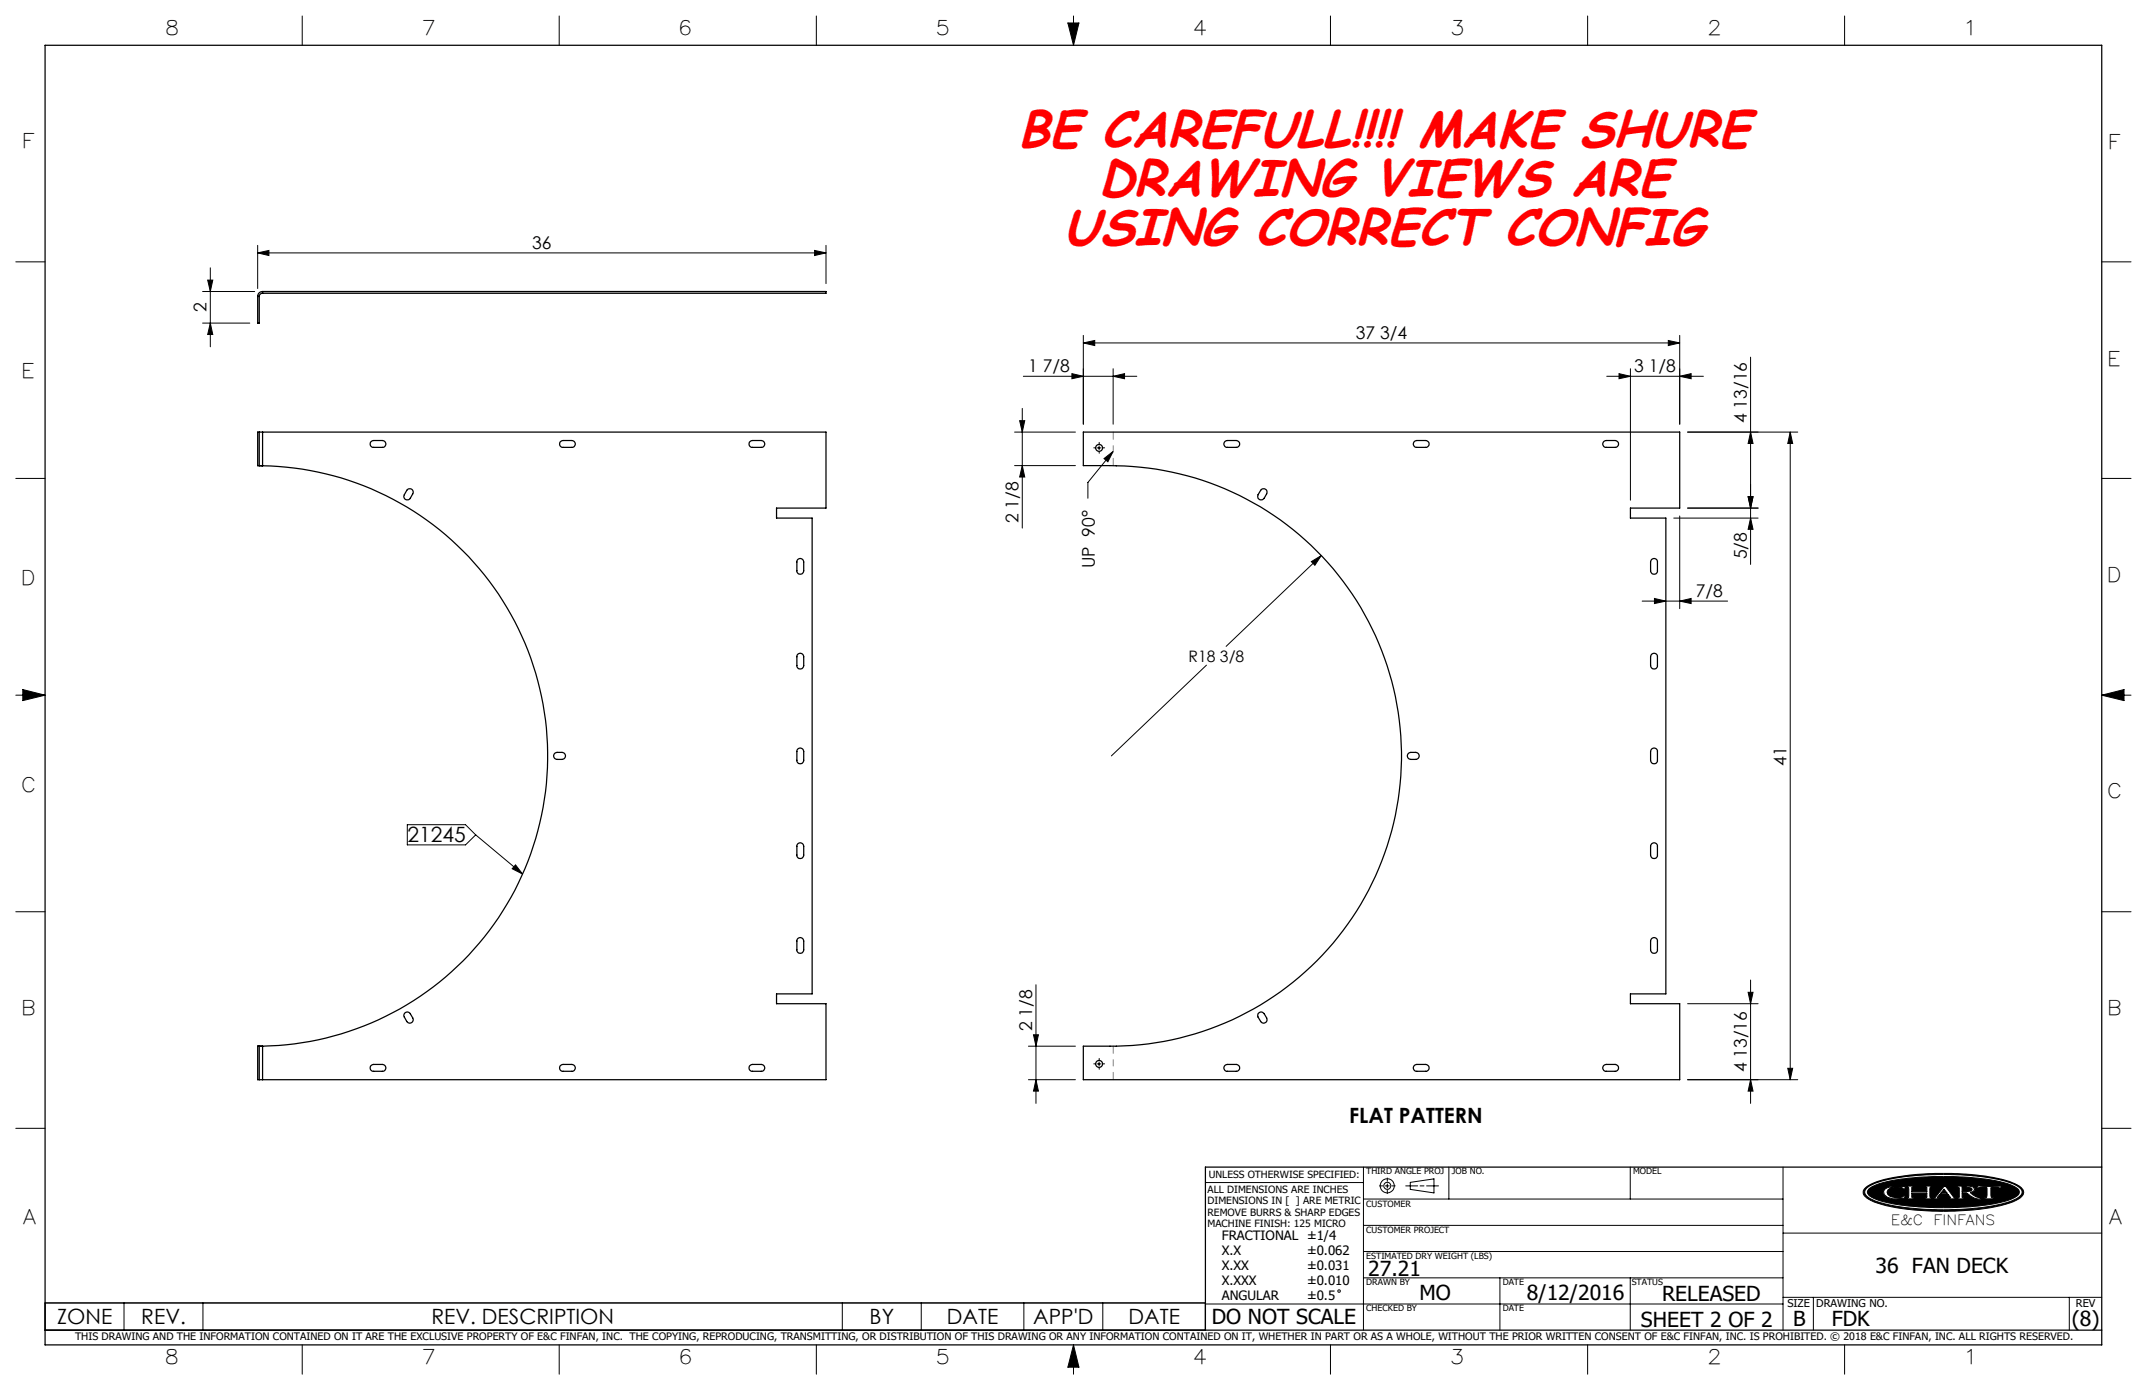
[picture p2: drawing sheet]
<svg xmlns="http://www.w3.org/2000/svg" width="432mm" height="279mm" viewBox="0 0 432 279" stroke-linecap="round" stroke-linejoin="round" font-family="sans-serif">
<g fill="none" stroke="#000" stroke-width=".2">
<path d="M60.8 3.2v5.9M112.5 3.2v5.9M164.2 3.2v5.9M214.8 4.6h2.2l-1.1 4.5zM215.9 3.2v5.9M267.6 3.2v5.9M319.3 3.2v5.9M371 3.2v5.9M3.2 52.6h5.9M40.7 58.6h10.5M41.8 56.3h1l-.5 2.3zM42.3 53.8v15.9"/>
<path d="M51.8 50.8l2.3-.5v1.1zM51.8 49.3v8.7M51.8 50.8h114.3M163.8 50.3l2.3 .5-2.3 .6zM166.1 49.3v7.7M422.7 52.6h5.9M40.7 64.9h9.5M42.3 64.9l.5 2.3h-1zM205.8 75.6h22.8M215.6 75.1l2.3 .5-2.3 .5zM217.9 68.9l2.3-.5v1.1zM217.9 67.4v17.9"/>
<path d="M217.9 68.9h119.9M223.9 75.6l2.3-.5v1zM223.9 74.1v11.2M323.1 75.6h19.5M325.6 75.1l2.3 .5-2.3 .5zM327.9 74.1v26.4M335.5 68.4l2.3 .5-2.3 .6zM337.8 67.4v17.9M337.8 75.6l2.3-.5v1zM352.1 71.8v41.7M3.2 96.2h5.9M204 86.9h12.3"/>
<path d="M204 93.6h12.3M205.1 84.6h1l-.5 2.3zM205.6 93.6l.5 2.3h-1zM205.6 82.1v24.1M220.7 90h.7M221.1 89.6v.8M222 92.2l1.9-1.5-1.1 2.1zM223.9 90.7l-5.1 6.3v3.2M339.4 86.9h22.2M351.6 99.8h1l-.5 2.3zM352.1 86.9l.5 2.2h-1zM360 86.9v130.1"/>
<path d="M360 86.9l.5 2.2h-.9zM422.7 96.2h5.9M263.7 112.9l2-1.2-1.3 1.9zM265.7 111.7l-19.1 18.2M336.6 104.1h17M337.8 103.7v18.6M339.4 102.1h14.2M352.1 104.1l.5 2.3h-1zM3.2 139.7h5.9M4.6 138.6l4.5 1.1-4.5 1.1zM242.6 133.7l-19.1 18.2M330.3 120.8h17.2"/>
<path d="M332.7 120.3l2.3 .5-2.3 .5zM337.8 120.8l2.3-.5v1zM422.7 139.7h5.9M422.7 139.7l4.5-1.1v2.2zM81.9 165.8h11.7l2.1 2-2.1 2h-11.7zM95.7 167.8l9.4 7.9M103.7 173.8l1.4 1.9-2.1-1.1zM3.2 183.3h5.9M208.4 197.9v23.9M351.6 199.5h1l-.5 2.3zM352.1 197v24.8M422.7 183.3h5.9"/>
<path d="M206.8 217h9.5M206.8 210.3h9.5M207.9 208h.9l-.4 2.3zM208.4 217l.4 2.3h-.9zM220.7 213.9h.7M221.1 213.5v.7M339.4 217h22.2M339.4 201.8h14.2M352.1 217l.5 2.3h-1zM359.6 214.7h.9l-.5 2.3zM3.2 226.8h5.9M242.4 237.7h31.8"/>
<path d="M274.2 234.6v32.8M277.4 238.4h.7M278.6 238.4h.8M279 236.8v.7M279 238v.8M279 239.3v.6M279.9 238.4h.7M282.7 238.4h2.4M283.6 237.7l4.8-.7v2.8l-4.8-.7zM285.6 238.4h.8M286.9 238.4h2.4M291.4 234.6v6.4"/>
<path d="M327.9 234.6v6.4M358.6 234.6v32.8M375.3 238.7a16.2 16.2 0 0 1 7.4-2.3 55.4 55.4 0 0 1 21.3 1.1l1.9 .8a1.36 1.36 0 0 1 1.1 1.1 1.36 1.36 0 0 1-.7 1.4 23 23 0 0 1-9.9 2.4l-.5 .1a53.3 53.3 0 0 1-18.2-1.4 4.1 4.1 0 0 1-3-2 1.17 1.17 0 0 1 .6-1.2zM375.4 238.9a12.3 12.3 0 0 1 6-2.1 59.4 59.4 0 0 1 22.1 .7 4.5 4.5 0 0 1 3.1 1.9 1.36 1.36 0 0 1-.9 1.5 27.8 27.8 0 0 1-10.4 2.1l-1.1 .1a48.8 48.8 0 0 1-17.3-1.8l-1.5-.9a.94 .94 0 0 1 0-1.5zM375.8 239a15.4 15.4 0 0 1 7.6-2.1l3.6-.3 3.3-.1a44.5 44.5 0 0 1 14.2 1.7l.8 .4a1.03 1.03 0 0 1 .8 1 1.03 1.03 0 0 1-.8 1 25.5 25.5 0 0 1-9.5 2l-5 .1a43.6 43.6 0 0 1-13.5-1.6l-1.3-.8a.79 .79 0 0 1-.2-1.3zM379 239.1a5 5 0 0 1 3.5-.6h.7l-.2 .6-.5-.4a3.4 3.4 0 0 0-2.8 .4l-.2 .5 .2 .5a3.1 3.1 0 0 0 2.8 .5l.4-.3h.3l-.2 .5-.7 .1a3.6 3.6 0 0 1-3.3-.8l-.2-.6zM383.5 238.4h1.6v.2l-.6 .1v.8h3v-.8l-.5-.1v-.2h1.5v.2l-.3 .1-.1 .4 .1 1.5v.1l.3 .1v.2h-1.5v-.2h.4l.1-.2v-.8h-3v.8l.1 .2h.5v.2h-1.6v-.2l.3-.1 .1-.1v-1.5v-.4l-.4-.1zM391 239l.6 .9h-1.3zM391 238.4h.3l1.7 2.3 .5 .1v.2h-1.6v-.2l.4-.1-.5-.6h-1.7l-.5 .7h.6v.2h-1.5v-.2l.5-.1zM393.6 238.4h2.3l.9 .2 .3 .4-.2 .5-.7 .2 1.2 .9 1.1 .2v.2a4.2 4.2 0 0 1-2.9-1.1l-1-.1v.9l.6 .1v.2h-1.6v-.2h.3l.2-.2v-1.8l-.5-.2zM394.6 238.6h.9l.9 .2 .2 .3-.2 .3-1.8 .1zM397.9 238.3l1 .2 3.7-.1-.3 .5h-.2l-.1-.2h-1.6l.1 1.9 .6 .2v.2h-2.2v-.2l.7-.2v-1.8l-1.6-.1-.2 .2h-.3z"/>
<path d="M402.1 238.9h.1M422.7 226.8h5.9M274.2 256.9h84.4M274.2 251.6h84.4M274.2 246.3h84.4M274.2 241h84.4M301.7 256.9v10.5M327.9 256.9v10.5M358.6 247.9h64.1M9.1 261.9h233.3v5.5h-233.3zM24.9 261.9v5.5M40.8 261.9v5.5"/>
<path d="M60.8 270.3v5.9M112.5 270.3v5.9M164.2 270.3v5.9M169.4 261.9v5.5M185.3 261.9v5.5M205.9 261.9v5.5M215.9 270.3v5.9M215.9 270.3l1.1 4.5h-2.2zM221.8 261.9v5.5M242.4 262.1h116.2M267.6 270.3v5.9M319.3 270.3v5.9"/>
<path d="M358.6 260.8h64.1M364.7 260.8v6.6M371 270.3v5.9M416.2 260.8v6.6"/>
<circle cx="279" cy="238.4" r=".71"/>
<circle cx="279" cy="238.4" r="1.41"/>
<circle cx="269.3" cy="259.5" r=".25"/>
</g>
<g fill="none" stroke="#000" stroke-width=".25">
<path d="M9.1 9.1h413.6v261.2h-413.6zM51.8 59.6v5.3h.3v-5.3M51.8 59.6h.3M52.8 58.9a.66 .66 0 0 0-.7 .7M52.8 58.6a.96 .96 0 0 0-1 1M52.8 58.6v.3M52.8 58.6h113.3v.3h-113.3M51.8 93.6h1M51.8 93.6h.3M52.1 93.6h.1M52.1 93.6h.7M52.1 86.9h.7"/>
<path d="M52.1 86.9h-.3v6.7M52.1 86.9v6.7M52.8 93.6a58.3 58.3 0 0 1 57.3 58.4 58.3 58.3 0 0 1-57.3 58.3M52.8 86.9h113.3v15.2h-9.9v2h7.1v95.7h-7.1v2h9.9v15.2h-113.3M52.8 86.9v6.7M74.6 88.8l.5-.3h1.8a.69 .69 0 0 1 .7 .7 .69 .69 0 0 1-.7 .7h-1.8a.67 .67 0 0 1-.6-.4 .67 .67 0 0 1 .1-.7zM81.9 98.4a.7 .7 0 0 1 .9 0 .7 .7 0 0 1 .2 .9l-.5 .9a.7 .7 0 0 1-.9 .2 .7 .7 0 0 1-.3-1zM112.6 88.9l.6-.4h1.8a.69 .69 0 0 1 .7 .7 .69 .69 0 0 1-.7 .7h-1.8a.69 .69 0 0 1-.6-1zM150.8 88.8l.5-.3h1.8a.69 .69 0 0 1 .7 .7 .69 .69 0 0 1-.7 .7h-1.8a.67 .67 0 0 1-.6-.4 .67 .67 0 0 1 .1-.7zM217.9 86.9h119.9v15.2h-9.9v2h7.1v95.7h-7.1v2h9.9v15.2h-119.9v-6.7a98.6 98.6 0 0 0 11.4-.3 58.4 58.4 0 0 0 52.5-61.1 58.4 58.4 0 0 0-58.6-55.3h-5.3zM246.3 88.8l.5-.3h1.8a.69 .69 0 0 1 .7 .7 .69 .69 0 0 1-.7 .7h-1.8a.69 .69 0 0 1-.6-.4 .69 .69 0 0 1 .1-.7zM253.6 98.4a.7 .7 0 0 1 1 0 .7 .7 0 0 1 .1 .9l-.5 .9a.71 .71 0 0 1-.9 .2 .71 .71 0 0 1-.3-1z"/>
<path d="M284.4 88.8l.5-.3h1.8a.69 .69 0 0 1 .7 .7 .69 .69 0 0 1-.7 .7h-1.8a.69 .69 0 0 1-.6-.4 .69 .69 0 0 1 .1-.7zM322.5 88.8l.5-.3h1.8a.69 .69 0 0 1 .7 .7 .69 .69 0 0 1-.7 .7h-1.8a.69 .69 0 0 1-.6-.4 .69 .69 0 0 1 .1-.7zM160.4 112.5a.71 .71 0 0 1 .8-.2 .71 .71 0 0 1 .4 .7v1.7a.69 .69 0 0 1-.6 .7 .69 .69 0 0 1-.7-.7v-1.9zM332.2 112.5a.68 .68 0 0 1 .7-.2 .68 .68 0 0 1 .4 .7v1.7a.69 .69 0 0 1-.6 .7 .69 .69 0 0 1-.7-.7v-1.7zM160.4 131.5a.71 .71 0 0 1 .8-.1 .71 .71 0 0 1 .4 .6v1.8a.69 .69 0 0 1-.6 .7 .69 .69 0 0 1-.7-.7v-2zM332.2 131.5a.68 .68 0 0 1 .7-.1 .68 .68 0 0 1 .4 .6v1.8a.69 .69 0 0 1-.6 .7 .69 .69 0 0 1-.7-.7v-1.8zM111.5 151.4l.5-.2h1a.71 .71 0 0 1 .7 .7 .71 .71 0 0 1-.7 .7h-1a.71 .71 0 0 1-.6-.4 .71 .71 0 0 1 .1-.8zM160.4 150.6a.71 .71 0 0 1 .8-.2 .71 .71 0 0 1 .4 .7v1.7a.69 .69 0 0 1-.6 .7 .69 .69 0 0 1-.7-.7v-1.9zM283.2 151.4l.5-.2h1a.71 .71 0 0 1 .7 .7 .71 .71 0 0 1-.7 .7h-1a.71 .71 0 0 1-.6-.4 .71 .71 0 0 1 .1-.8zM332.2 150.6a.68 .68 0 0 1 .7-.2 .68 .68 0 0 1 .4 .7v1.7a.69 .69 0 0 1-.6 .7 .69 .69 0 0 1-.7-.7v-1.7zM160.4 169.6a.71 .71 0 0 1 .8-.1 .71 .71 0 0 1 .4 .6v1.8a.69 .69 0 0 1-.6 .7 .69 .69 0 0 1-.7-.7v-2zM332.2 169.6a.68 .68 0 0 1 .7-.1 .68 .68 0 0 1 .4 .6v1.8a.69 .69 0 0 1-.6 .7 .69 .69 0 0 1-.7-.7v-1.8z"/>
<path d="M160.4 188.7a.71 .71 0 0 1 .8-.2 .71 .71 0 0 1 .4 .7v1.7a.69 .69 0 0 1-.6 .7 .69 .69 0 0 1-.7-.7v-1.9zM332.2 188.7a.68 .68 0 0 1 .7-.2 .68 .68 0 0 1 .4 .7v1.7a.69 .69 0 0 1-.6 .7 .69 .69 0 0 1-.7-.7v-1.7zM51.8 210.3h1M51.8 210.3v6.7h.3M51.8 210.3h.3M52.1 210.3h.7M52.1 217h.7M52.1 210.3v6.7M52.8 210.3v6.7M74.6 214.2l.5-.2h1.8a.69 .69 0 0 1 .7 .6 .69 .69 0 0 1-.7 .7h-1.8a.67 .67 0 0 1-.6-.4 .67 .67 0 0 1 .1-.7zM81.4 203.6l.5-.2 .4 .1 .7 1.1a.7 .7 0 0 1-.2 1 .7 .7 0 0 1-1-.3l-.6-1zM112.7 214.2l.5-.2h1.8a.69 .69 0 0 1 .7 .6 .69 .69 0 0 1-.7 .7h-1.8a.67 .67 0 0 1-.6-.4 .67 .67 0 0 1 .1-.7z"/>
<path d="M150.8 214.2l.5-.2h1.8a.69 .69 0 0 1 .7 .6 .69 .69 0 0 1-.7 .7h-1.8a.67 .67 0 0 1-.6-.4 .67 .67 0 0 1 .1-.7zM246.3 214.2l.5-.2h1.8a.69 .69 0 0 1 .7 .6 .69 .69 0 0 1-.7 .7h-1.8a.69 .69 0 0 1-.6-.4 .69 .69 0 0 1 .1-.7zM253 203.8a.72 .72 0 0 1 1.2 0l.5 .8a.7 .7 0 0 1-.2 .9 .7 .7 0 0 1-1-.2l-.5-.9zM284.4 214.2l.5-.2h1.8a.69 .69 0 0 1 .7 .6 .69 .69 0 0 1-.7 .7h-1.8a.69 .69 0 0 1-.6-.4 .69 .69 0 0 1 .1-.7zM322.5 214.2l.5-.2h1.8a.69 .69 0 0 1 .7 .6 .69 .69 0 0 1-.7 .7h-1.8a.69 .69 0 0 1-.6-.4 .69 .69 0 0 1 .1-.7zM422.7 234.6h-180.3v32.8M9.1 267.4h413.6"/>
<circle cx="221" cy="90" r=".7"/>
<circle cx="221" cy="213.9" r=".7"/>
</g>
<g fill="#000">
<path d="M383.5 238.4v.2h.3l.1 .2v1.8l-.1 .1-.3 .1v.2h1.6v-.2h-.5l-.1-.2v-.8h3v.9l-.5 .1v.2h1.5v-.2l-.3-.1-.1-.2v-1.6l.1-.3h.3v-.2h-1.5v.2l.5 .1v.8h-3v-.8l.6-.1v-.2zM391 238.4l-1.8 2.3-.5 .1v.2h1.5v-.2h-.6l.5-.7h1.7l.5 .6-.4 .1v.2h1.6v-.2l-.5-.1-1.7-2.3zM393.6 238.4v.2l.5 .2v1.8l-.2 .2h-.3v.2h1.6v-.2l-.6-.1v-.9l1 .1a3.7 3.7 0 0 0 2.9 1.1v-.2a3.4 3.4 0 0 1-2.3-1.1 .68 .68 0 0 0 .8-.2 .68 .68 0 0 0 0-.8l-.7-.3zM397.9 238.3l-.4 .6h.3l.2-.2 1.6 .1v1.8l-.2 .2h-.5v.2h2.2v-.2h-.5l-.2-.3v-1.7l1.6-.1 .1 .2h.2l.3-.5-4 .1zM375.8 239a13.3 13.3 0 0 1 6.5-2l2.7-.3 3.8-.2 7.5 .2a24.3 24.3 0 0 1 9.1 2 1.01 1.01 0 0 1 .7 .9 1.01 1.01 0 0 1-.7 1 21.9 21.9 0 0 1-8.6 1.9l-3.9 .2h-4.1l-3.8-.2a21.2 21.2 0 0 1-8.8-2l-.4-.3-.2-.5zM379.1 239a1.04 1.04 0 0 0 .7 1.7 7 7 0 0 0 3.2 .1l.2-.5h-.3l-.5 .4a2.56 2.56 0 0 1-2.8-.8 1.28 1.28 0 0 1 1.4-1.3h.2a1.49 1.49 0 0 1 1.4 .2l.4 .3 .2-.6h-.6a4.7 4.7 0 0 0-3.5 .5zM375.3 238.7a17.5 17.5 0 0 1 7.8-2.4l5.1-.4h4.8a34.5 34.5 0 0 1 12.5 2.2l.4 .2a1.36 1.36 0 0 1 .9 2 9.1 9.1 0 0 1-5.1 2.2l-.4 .1a58.1 58.1 0 0 1-23.1-.6 5.6 5.6 0 0 1-3.4-1.9v-.8zM375.3 238.9a1.14 1.14 0 0 0 .6 1.9 24 24 0 0 0 9.3 2.1l4.6 .3 3.7-.1a33.7 33.7 0 0 0 11.9-2.1l.4-.2a1.19 1.19 0 0 0 .9-1.2 1.19 1.19 0 0 0-.9-1.1 21.6 21.6 0 0 0-8.8-2.1l-5.1-.3-4.7 .1a30.2 30.2 0 0 0-11.1 2.1z" fill-rule="evenodd"/>
<path d="M215.9 270.3l-1.1 4.5h2.2zM214.8 4.6h2.2l-1.1 4.5zM4.6 138.6l4.5 1.1-4.5 1.1zM422.7 139.7l4.5-1.1v2.2zM391 239l-.7 .9h1.3zM394.6 238.6v.9l1.7-.1a.38 .38 0 0 0 .3-.4 .38 .38 0 0 0-.5-.3z" fill-rule="evenodd"/>
</g>
<path d="M220.3 90h-.3M221.1 89.2v-.3M221.1 90.8v.3M221.9 90h.3M220.3 213.8h-.3M221.1 213v-.3M221.1 214.6v.3M221.9 213.8h.3" fill="none" stroke="#000" stroke-width=".2" stroke-dasharray="15.2 1.3 1.3 1.3"/>
<path d="M223.9 86.8v6.8M223.9 210.3v6.7" fill="none" stroke="#808080" stroke-width=".2" stroke-dasharray="15.2 1.3 1.3 1.3" stroke-dashoffset="13.8"/>
<g fill="#000">
<path d="M222 92.2l1.9-1.5-1.1 2.1zM263.7 112.9l2-1.2-1.3 1.9zM103.7 173.8l1.4 1.9-2.1-1.1z"/>
<path d="M163.8 50.3l2.3 .5-2.3 .6zM51.8 50.8l2.3-.5v1.1z"/>
<path d="M42.3 64.9l.5 2.3h-1zM41.8 56.3h1l-.5 2.3z"/>
<path d="M217.9 68.9l2.3-.5v1.1zM335.5 68.4l2.3 .5-2.3 .6z"/>
<path d="M223.9 75.6l2.3-.5v1zM215.6 75.1l2.3 .5-2.3 .5zM337.8 75.6l2.3-.5v1zM325.6 75.1l2.3 .5-2.3 .5zM337.8 120.8l2.3-.5v1zM332.7 120.3l2.3 .5-2.3 .5z"/>
<path d="M351.6 99.8h1l-.5 2.3zM352.1 86.9l.5 2.2h-1zM352.1 217l.5 2.3h-1zM351.6 199.5h1l-.5 2.3zM205.6 93.6l.5 2.3h-1zM205.1 84.6h1l-.5 2.3zM208.4 217l.4 2.3h-.9zM207.9 208h.9l-.4 2.3z"/>
<path d="M351.6 99.8h1l-.5 2.3zM352.1 104.1l.5 2.3h-1zM360 86.9l.5 2.2h-.9zM359.6 214.7h.9l-.5 2.3z"/>
</g>
<g font-size="10.2" fill="#f00">
<text x="204.8" y="29.5">BE CAREFULL!!!! MAKE SHURE</text>
<text x="220.9" y="39.4">DRAWING VIEWS ARE</text>
<text x="213.9" y="49.3">USING CORRECT CONFIG</text>
</g>
<g font-size="4.2">
<text x="82" y="169.3">21245</text>
<text x="271.3" y="225.8">FLAT PATTERN</text>
<text x="275.2" y="256.5">27.21</text>
<text x="377.2" y="255.9">36 FAN DECK</text>
<text x="285.5" y="261.4">MO</text>
<text x="307.1" y="261.3">8/12/2016</text>
<text x="334.3" y="261.6">RELEASED</text>
<text x="11.5" y="266.2">ZONE</text>
<text x="28.4" y="266.2">REV.</text>
<text x="86.8" y="266.2">REV. DESCRIPTION</text>
<text x="174.9" y="266.2">BY</text>
<text x="190.4" y="266.2">DATE</text>
<text x="207.8" y="266.2">APP'D</text>
<text x="227" y="266.2">DATE</text>
<text x="243.7" y="266.1">DO NOT SCALE</text>
<text x="330" y="266.7">SHEET 2 OF 2</text>
<text x="360.6" y="266.5">B</text>
<text x="368.4" y="266.6">FDK</text>
<text x="416.7" y="266.5">(8)</text>
</g>
<g font-size="4">
<text x="33.6" y="7.1">8</text>
<text x="85.2" y="7.1">7</text>
<text x="137" y="7.1">6</text>
<text x="188.6" y="7.1">5</text>
<text x="240.3" y="7.1">4</text>
<text x="292.1" y="7.1">3</text>
<text x="343.8" y="7.1">2</text>
<text x="395.7" y="7.1">1</text>
<text x="4.9" y="29.8">F</text>
<text x="424.5" y="29.9">F</text>
<text x="4.8" y="76">E</text>
<text x="424.3" y="73.5">E</text>
<text x="4.7" y="117.7">D</text>
<text x="424.2" y="116.9">D</text>
<text x="4.7" y="159.3">C</text>
<text x="424.2" y="160.4">C</text>
<text x="4.8" y="204">B</text>
<text x="424.3" y="204">B</text>
<text x="4.8" y="246.1">A</text>
<text x="424.3" y="246">A</text>
<text x="33.6" y="274.3">8</text>
<text x="85.2" y="274.3">7</text>
<text x="137" y="274.3">6</text>
<text x="188.6" y="274.3">5</text>
<text x="240.3" y="274.3">4</text>
<text x="292.1" y="274.3">3</text>
<text x="343.8" y="274.3">2</text>
<text x="395.8" y="274.3">1</text>
</g>
<g font-size="3.5">
<text x="107" y="50.1">36</text>
<text x="41.5" y="62.7" transform="rotate(-90 41.5 62.7)">2</text>
<text x="272.7" y="68.2">37 3/4</text>
<text x="206.8" y="74.8">1 7/8</text>
<text x="328.7" y="74.8">3 1/8</text>
<text x="351.3" y="85" transform="rotate(-90 351.3 85)">4 13/16</text>
<text x="204.8" y="105.2" transform="rotate(-90 204.8 105.2)">2 1/8</text>
<text x="351.3" y="112.4" transform="rotate(-90 351.3 112.4)">5/8</text>
<text x="220.2" y="114.2" transform="rotate(-90 220.2 114.2)">UP 90°</text>
<text x="341" y="120">7/8</text>
<text x="359.3" y="153.9" transform="rotate(-90 359.3 153.9)">41</text>
<text x="207.6" y="207.3" transform="rotate(-90 207.6 207.3)">2 1/8</text>
<text x="351.3" y="215.5" transform="rotate(-90 351.3 215.5)">4 13/16</text>
</g>
<text font-size="3.2" x="239" y="133">R18 3/8</text>
<g font-size="2.8">
<text x="380.3" y="246.2">E&amp;C</text>
<text x="388.9" y="246.2">FINFANS</text>
</g>
<g font-size="2.6">
<text x="245.7" y="249.3">FRACTIONAL ±1/4</text>
<text x="245.7" y="252.3">X.X</text>
<text x="245.7" y="255.3">X.XX</text>
<text x="262.9" y="252.3">±0.062</text>
<text x="262.9" y="255.3">±0.031</text>
<text x="245.7" y="258.3">X.XXX</text>
<text x="245.7" y="261.3">ANGULAR</text>
<text x="262.9" y="258.3">±0.010</text>
<text x="262.9" y="261.3">±0.5</text>
</g>
<g font-size="2.2">
<text x="359.5" y="262.8">SIZE</text>
<text x="365.3" y="262.7">DRAWING NO.</text>
<text x="417.5" y="262.8">REV</text>
</g>
<text font-size="2.1" x="15.1" y="269.4">THIS DRAWING AND THE INFORMATION CONTAINED ON IT ARE THE EXCLUSIVE PROPERTY OF E&amp;C FINFAN, INC. THE COPYING, REPRODUCING, TRANSMITTING, OR DISTRIBUTION OF THIS DRAWING OR ANY INFORMATION CONTAINED ON IT, WHETHER IN PART OR AS A WHOLE, WITHOUT THE PRIOR WRITTEN CONSENT OF E&amp;C FINFAN, INC. IS PROHIBITED. © 2018 E&amp;C FINFAN, INC. ALL RIGHTS RESERVED.</text>
<g font-size="2">
<text x="242.9" y="239.8">ALL DIMENSIONS ARE INCHES</text>
<text x="243.1" y="236.8">UNLESS OTHERWISE SPECIFIED:</text>
<text x="242.9" y="242.1">DIMENSIONS IN [ ] ARE METRIC</text>
<text x="242.9" y="244.4">REMOVE BURRS &amp; SHARP EDGES</text>
<text x="242.9" y="246.7">MACHINE FINISH: 125 MICRO</text>
</g>
<g font-size="1.7">
<text x="274.8" y="236.1">THIRD ANGLE PROJ</text>
<text x="292" y="236.1">JOB NO.</text>
<text x="328.5" y="236.1">MODEL</text>
<text x="274.8" y="242.5">CUSTOMER</text>
<text x="274.8" y="247.8">CUSTOMER PROJECT</text>
<text x="274.8" y="253.1">ESTIMATED DRY WEIGHT (LBS)</text>
<text x="274.8" y="258.3">DRAWN BY</text>
<text x="274.8" y="263.6">CHECKED BY</text>
<text x="302.2" y="263.6">DATE</text>
<text x="302.2" y="258.3">DATE</text>
<text x="328.2" y="258.3">STATUS</text>
</g>
</svg>
